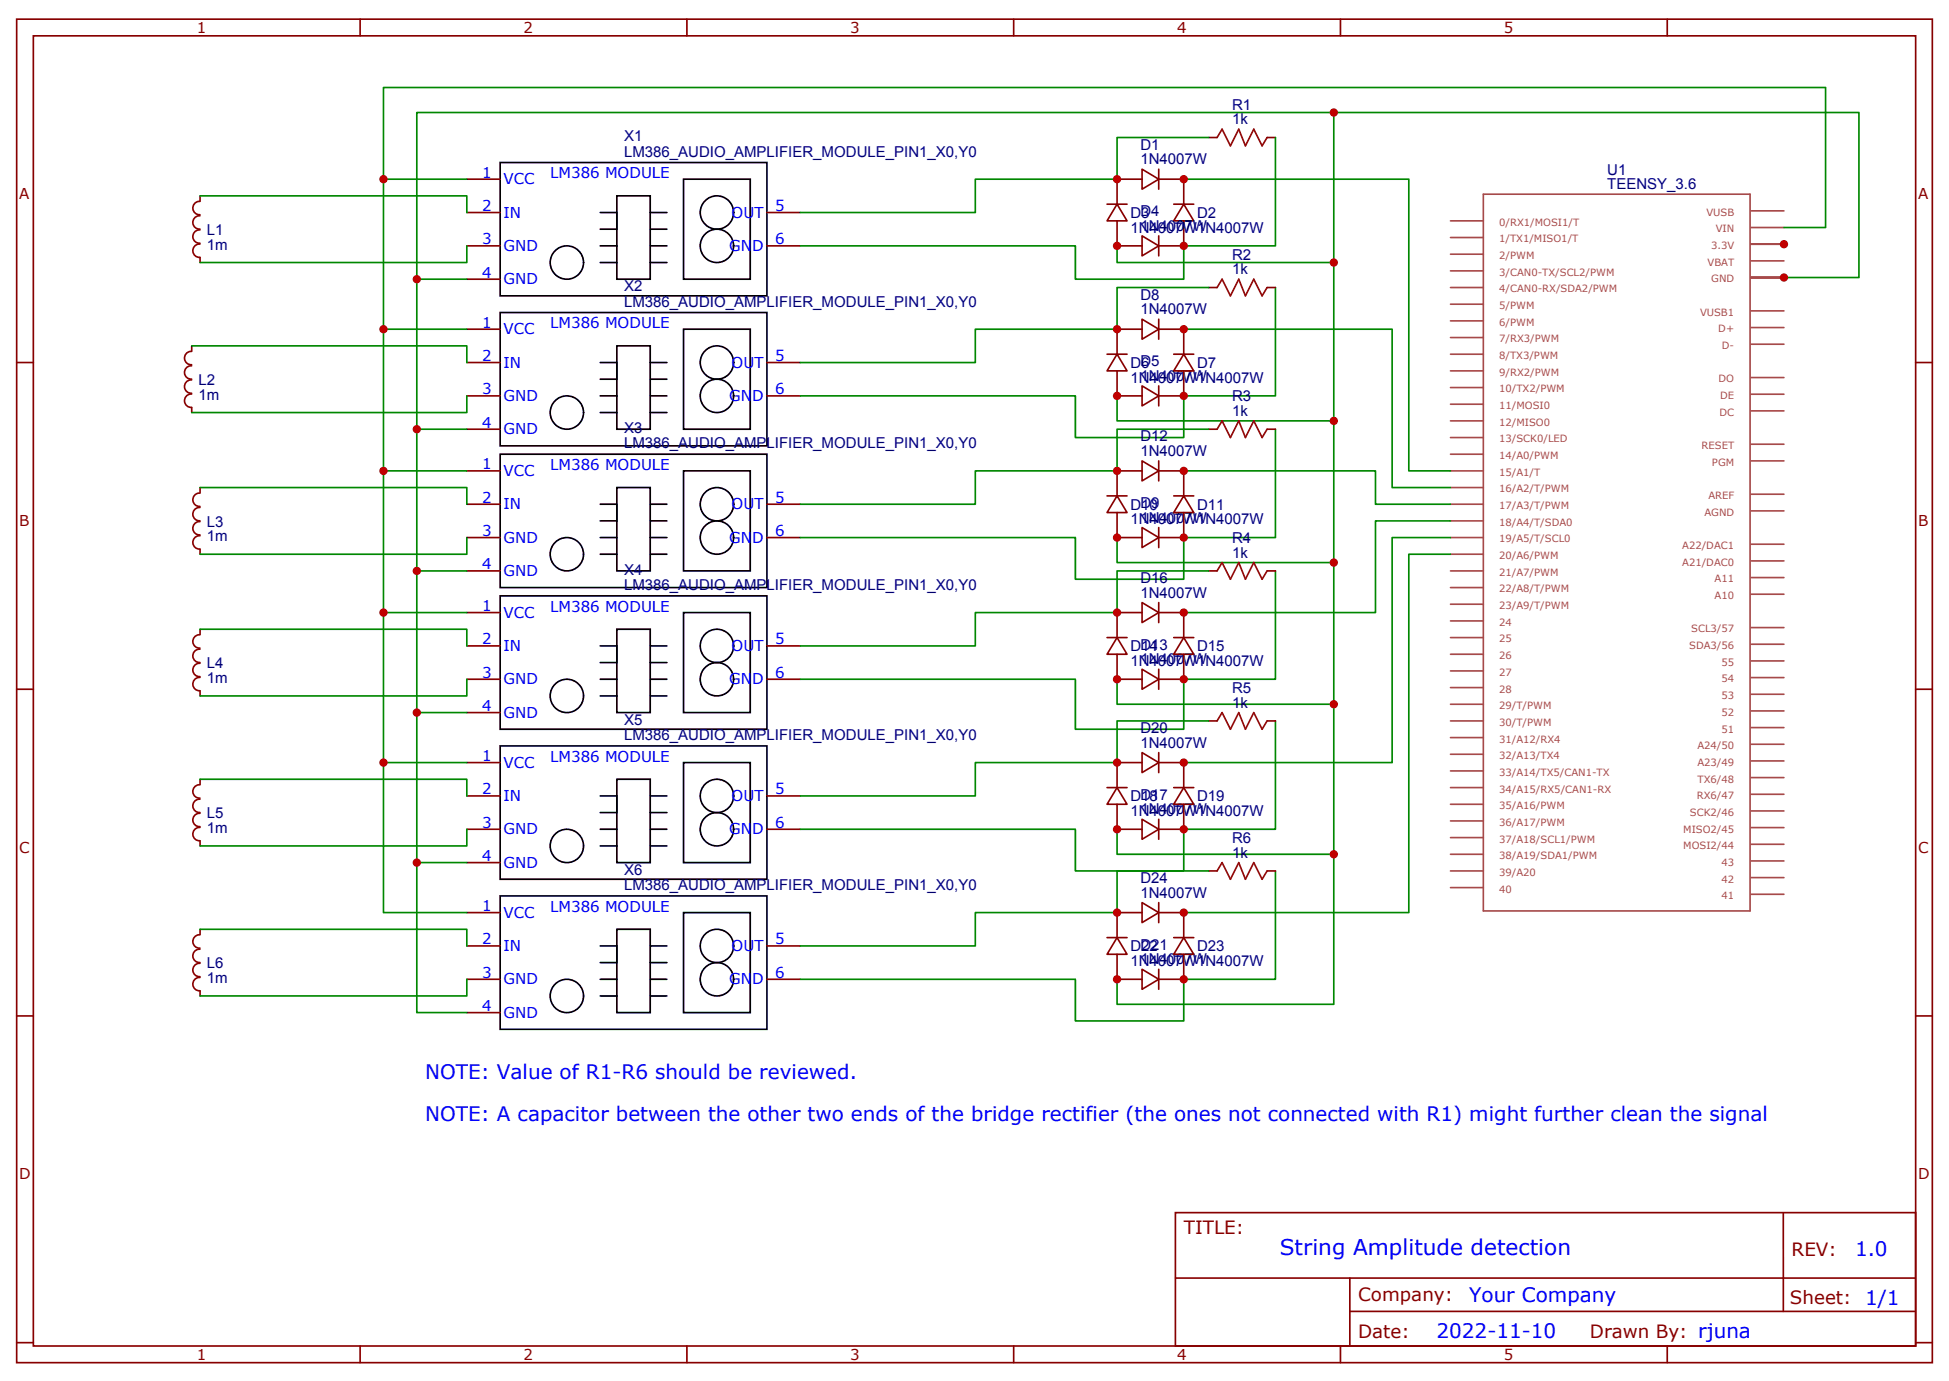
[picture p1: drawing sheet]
<svg xmlns="http://www.w3.org/2000/svg" width="412mm" height="292mm" viewBox="0 0 412 292" stroke-linecap="round" stroke-linejoin="round" font-family="sans-serif">
<g fill="none" stroke="#870000" stroke-width=".35">
<path d="M3.5 4.1h405.4v284.3h-405.4zM7.1 7.6h398.2v277.3h-398.2zM76.2 4.1v3.5M145.3 4.1v3.5M214.5 4.1v3.5M283.6 4.1v3.5M352.8 4.1v3.5M98.8 37.9h7M241.7 35.8l3.5 2.1-3.5 2.1zM241.7 37.9h-5.3v5.3M245.2 37.9h5.3v5.3M245.2 35.8v4.2"/>
<path d="M255.8 29.1h1.7M268.1 29.1h1.8M42.3 48.7a1.41 1.41 0 0 0-1.5 1.4 1.41 1.41 0 0 0 1.5 1.4M42.3 45.7a1.41 1.41 0 0 0-1.5 1.4 1.41 1.41 0 0 0 1.5 1.4M42.3 51.7a1.41 1.41 0 0 0-1.5 1.4 1.41 1.41 0 0 0 1.5 1.4v1.1M42.3 42.6a1.41 1.41 0 0 0-1.5 1.4 1.41 1.41 0 0 0 1.5 1.4M42.3 41.5v1M98.8 45h7M98.8 52h7M98.8 59.1h7M162.3 45h7M162.3 52h7"/>
<path d="M234.2 43.2h4.3M236.4 43.2l2.1 3.5h-4.3zM236.4 46.7v5.3h5.3M241.7 49.9l3.5 2.1-3.5 2.2zM245.2 49.9v4.3M248.4 43.2h4.2M250.5 43.2l2.1 3.5h-4.2zM250.5 46.7v5.3h-5.3M3.5 76.7h3.6M40.5 77.4a1.41 1.41 0 0 0-1.5 1.4 1.41 1.41 0 0 0 1.5 1.4M40.5 74.4a1.41 1.41 0 0 0-1.5 1.4 1.41 1.41 0 0 0 1.5 1.4M40.6 73.2v1.1"/>
<path d="M98.8 76.7h7M98.8 69.7h7M162.3 76.7h7M234.2 75h4.3M236.4 75l2.1 3.5h-4.3zM236.4 78.5v5.3h5.3M241.7 67.6l3.5 2.1-3.5 2.1zM241.7 69.7h-5.3v5.3M245.2 69.7h5.3v5.3M245.2 67.6v4.2M248.4 75h4.2M250.5 75l2.1 3.5h-4.2z"/>
<path d="M250.5 78.5v5.3h-5.3M255.8 60.9h1.7M268.1 60.9h1.8M405.3 76.7h3.6M40.5 80.4a1.41 1.41 0 0 0-1.5 1.4 1.41 1.41 0 0 0 1.5 1.4M40.5 83.4a1.41 1.41 0 0 0-1.5 1.4 1.41 1.41 0 0 0 1.5 1.4M40.6 86.3v1M98.8 83.8h7M98.8 90.8h7M98.8 99.7h7M162.3 83.8h7M241.7 81.7l3.5 2.1-3.5 2.1z"/>
<path d="M241.7 97.5l3.5 2.2-3.5 2.1zM241.7 99.7h-5.3v5.3M245.2 99.7h5.3v5.3M245.2 81.7v4.2M245.2 97.5v4.3M255.8 90.8h1.7M268.1 90.8h1.8M42.3 110.4a1.41 1.41 0 0 0-1.5 1.4 1.41 1.41 0 0 0 1.5 1.4M42.3 107.4a1.41 1.41 0 0 0-1.5 1.4 1.41 1.41 0 0 0 1.5 1.4M42.3 113.4a1.41 1.41 0 0 0-1.5 1.4 1.41 1.41 0 0 0 1.5 1.4v1.1M42.3 104.4a1.41 1.41 0 0 0-1.5 1.4 1.41 1.41 0 0 0 1.5 1.4M42.3 103.2v1"/>
<path d="M98.8 106.7h7M98.8 113.8h7M162.3 106.7h7M162.3 113.8h7M234.2 105h4.3M236.4 105l2.1 3.5h-4.3zM236.4 108.5v5.3h5.3M241.7 111.7l3.5 2.1-3.5 2.1zM245.2 111.7v4.2M248.4 105h4.2M250.5 105l2.1 3.5h-4.2zM250.5 108.5v5.3h-5.3"/>
<path d="M42.3 137.4a1.41 1.41 0 0 0-1.5 1.4 1.41 1.41 0 0 0 1.5 1.4M42.3 134.3a1.41 1.41 0 0 0-1.5 1.5 1.41 1.41 0 0 0 1.5 1.4M42.3 133.2v1M98.8 120.8h7M98.8 129.6h7M98.8 136.7h7M162.3 136.7h7M234.2 134.9h4.3M236.4 134.9l2.1 3.6h-4.3zM236.4 138.5v5.3h5.3M241.7 127.5l3.5 2.1-3.5 2.2zM241.7 129.6h-5.3v5.3"/>
<path d="M245.2 129.6h5.3v5.3M245.2 127.5v4.3M248.4 134.9h4.2M250.5 134.9l2.1 3.6h-4.2zM250.5 138.5v5.3h-5.3M255.8 120.8h1.7M268.1 120.8h1.8M3.5 145.9h3.6M42.3 140.4a1.41 1.41 0 0 0-1.5 1.4 1.41 1.41 0 0 0 1.5 1.4M42.3 143.4a1.41 1.41 0 0 0-1.5 1.4 1.41 1.41 0 0 0 1.5 1.4M42.3 146.2v1.1M98.8 143.8h7"/>
<path d="M98.8 150.8h7M162.3 143.8h7M241.7 141.6l3.5 2.2-3.5 2.1zM241.7 159.3l3.5 2.1-3.5 2.1zM245.2 141.6v4.3M245.2 159.3v4.2M255.8 152.6h1.7M268.1 152.6h1.8M405.3 145.9h3.6M42.3 172.1a1.41 1.41 0 0 0-1.5 1.4 1.41 1.41 0 0 0 1.5 1.4M42.3 169.1a1.41 1.41 0 0 0-1.5 1.5 1.41 1.41 0 0 0 1.5 1.4M42.3 175.1a1.41 1.41 0 0 0-1.5 1.4 1.41 1.41 0 0 0 1.5 1.4v1.1"/>
<path d="M42.3 166.1a1.41 1.41 0 0 0-1.5 1.4 1.41 1.41 0 0 0 1.5 1.4M42.3 164.9v1.1M98.8 161.4h7M98.8 168.5h7M98.8 175.5h7M162.3 168.5h7M162.3 175.5h7M234.2 166.7h4.3M236.4 166.7l2.1 3.5h-4.3zM236.4 170.2v5.3h5.3M241.7 173.4l3.5 2.1-3.5 2.1zM241.7 161.4h-5.3v5.3"/>
<path d="M245.2 161.4h5.3v5.3M245.2 173.4v4.2M248.4 166.7h4.2M250.5 166.7l2.1 3.5h-4.2zM250.5 170.2v5.3h-5.3M42.3 197.9a1.41 1.41 0 0 0-1.5 1.4 1.41 1.41 0 0 0 1.5 1.4M42.3 196.7v1M98.8 182.6h7M98.8 193.1h7M234.2 198.4h4.3M236.4 198.4l2.1 3.6h-4.3zM241.7 191l3.5 2.1-3.5 2.2z"/>
<path d="M241.7 193.1h-5.3v5.3M245.2 193.1h5.3v5.3M245.2 191v4.3M248.4 198.4h4.2M250.5 198.4l2.1 3.6h-4.2zM255.8 184.3h1.7M268.1 184.3h1.8M3.5 215h3.6M42.3 203.9a1.41 1.41 0 0 0-1.5 1.4 1.41 1.41 0 0 0 1.5 1.4M42.3 200.9a1.41 1.41 0 0 0-1.5 1.4 1.41 1.41 0 0 0 1.5 1.4M42.3 206.9a1.41 1.41 0 0 0-1.5 1.4 1.41 1.41 0 0 0 1.5 1.4M42.3 209.7v1.1"/>
<path d="M98.8 200.2h7M98.8 207.3h7M98.8 214.3h7M162.3 200.2h7M162.3 207.3h7M236.4 202v5.3h5.3M241.7 205.1l3.5 2.2-3.5 2.1zM245.2 205.1v4.3M250.5 202v5.3h-5.3M405.3 215h3.6M248.7 256.6h156.6v28.3h-156.6zM377.3 256.7v20.8"/>
<path d="M248.7 270.5h156.5M285.6 277.5h119.6M285.6 270.5v14.1M3.5 284.2h3.6M76.2 284.9v3.5M145.3 284.9v3.5M214.5 284.9v3.5M283.6 284.9v3.5M352.8 284.9v3.5M405.3 284.2h3.6"/>
</g>
<g fill="none" stroke="#000" stroke-width=".35">
<path d="M105.8 34.4h56.5v28.2h-56.5zM144.6 37.9h14.1v21.2h-14.1zM127 45h3.5v3.5h-3.5M127 52h3.5M127 55.6h3.5M130.5 41.5h7.1v17.6h-7.1zM137.6 52h3.5M137.6 55.6h3.5M137.6 45h3.5M137.6 48.5h3.5M105.8 66.1h56.5v28.3h-56.5zM127 76.7h3.5v3.6h-3.5"/>
<path d="M130.5 73.2h7.1v17.6h-7.1zM137.6 76.7h3.5M144.6 69.7h14.1v21.1h-14.1zM105.8 96.1h56.5v28.3h-56.5zM127 83.8h3.5M127 87.3h3.5M137.6 83.8h3.5M137.6 87.3h3.5M137.6 80.3h3.5M144.6 99.7h14.1v21.1h-14.1zM127 106.7h3.5v3.5h-3.5M127 113.8h3.5"/>
<path d="M127 117.3h3.5M130.5 103.2h7.1v17.6h-7.1zM137.6 113.8h3.5M137.6 117.3h3.5M137.6 106.7h3.5M137.6 110.2h3.5M105.8 126.1h56.5v28.2h-56.5zM127 136.7h3.5v3.5h-3.5M130.5 133.2h7.1v17.6h-7.1zM137.6 136.7h3.5M144.6 129.6h14.1v21.2h-14.1zM105.8 157.9h56.5v28.2h-56.5z"/>
<path d="M127 143.8h3.5M127 147.3h3.5M137.6 143.8h3.5M137.6 147.3h3.5M137.6 140.2h3.5M127 168.5h3.5v3.5h-3.5M127 175.5h3.5M127 179h3.5M130.5 164.9h7.1v17.7h-7.1zM137.6 175.5h3.5M137.6 179h3.5M137.6 168.5h3.5"/>
<path d="M137.6 172h3.5M144.6 161.4h14.1v21.2h-14.1zM105.8 189.6h56.5v28.2h-56.5zM130.5 196.7h7.1v17.6h-7.1zM144.6 193.1h14.1v21.2h-14.1zM127 200.2h3.5v3.5h-3.5M127 207.3h3.5M127 210.8h3.5M137.6 207.3h3.5M137.6 210.8h3.5M137.6 200.2h3.5M137.6 203.7h3.5"/>
<circle cx="119.9" cy="55.6" r="3.5"/>
<circle cx="151.7" cy="45" r="3.5"/>
<circle cx="151.7" cy="52" r="3.5"/>
<circle cx="151.7" cy="76.7" r="3.5"/>
<circle cx="119.9" cy="87.3" r="3.5"/>
<circle cx="151.7" cy="83.8" r="3.5"/>
<circle cx="119.9" cy="117.3" r="3.5"/>
<circle cx="151.7" cy="106.7" r="3.5"/>
<circle cx="151.7" cy="113.8" r="3.5"/>
<circle cx="151.7" cy="136.7" r="3.5"/>
<circle cx="119.9" cy="147.3" r="3.5"/>
<circle cx="151.7" cy="143.8" r="3.5"/>
<circle cx="119.9" cy="179" r="3.5"/>
<circle cx="151.7" cy="175.5" r="3.5"/>
<circle cx="151.7" cy="168.5" r="3.5"/>
<circle cx="119.9" cy="210.8" r="3.5"/>
<circle cx="151.7" cy="207.3" r="3.5"/>
<circle cx="151.7" cy="200.2" r="3.5"/>
</g>
<g fill="none" stroke="#008700" stroke-width=".35">
<path d="M81.1 37.9v-19.4h305.2v29.7h-8.8M98.8 37.9h-17.7v31.8M250.5 37.9h47.6v61.8h8.8M255.8 29.1h-19.4v8.8h-30v7.1h-37.1M269.9 29.1v22.9h-19.4v7.1h-23v-7.1h-58.2M282.2 23.8h-194v35.3M42.3 41.5h56.5v3.5M98.8 59.1h-10.6v31.7h10.6M98.8 52v3.6h-56.5M236.4 52v3.6h45.8v-31.8h111.1v34.9h-15.8M282.2 55.6v33.5h-45.8v-5.3M40.6 73.2h58.2v3.5"/>
<path d="M98.8 69.7h-17.7v30M250.5 69.7h44.1v33.5h12.3M255.8 60.9h-19.4v8.8h-30v7h-37.1M269.9 60.9v22.9h-19.4v8.8h-23v-8.8h-58.2M88.2 90.8v30h10.6M98.8 99.7h-17.7v29.9M98.8 83.8v3.5h-58.2M250.5 99.7h40.5v7h15.9M255.8 90.8h-19.4v8.9h-30v7h-37.1M269.9 90.8v23h-19.4v8.8h-23v-8.8h-58.2M282.2 89.1v30h-45.8v-5.3M42.3 103.2h56.5v3.5"/>
<path d="M98.8 113.8v3.5h-56.5M282.2 119.1v29.9h-45.8v-5.2M306.9 110.2h-15.9v19.4h-40.5M306.9 113.8h-12.3v47.6h-44.1M306.9 117.3h-8.8v75.8h-47.6M42.3 133.2h56.5v3.5M88.2 120.8v30h10.6M98.8 129.6h-17.7v31.8M255.8 120.8h-19.4v8.8h-30v7.1h-37.1M269.9 120.8v23h-19.4v10.5h-23v-10.5h-58.2M88.2 150.8v31.8h10.6M98.8 143.8v3.5h-56.5"/>
<path d="M255.8 152.6h-19.4v8.8h-30v7.1h-37.1M269.9 152.6v22.9h-19.4v8.8h-23v-8.8h-58.2M282.2 149v31.8h-45.8v-5.3M42.3 164.9h56.5v3.6M98.8 161.4h-17.7v31.7h17.7M98.8 175.5v3.5h-56.5M42.3 196.7h56.5v3.5M88.2 182.6v31.7h10.6M255.8 184.3h-19.4v8.8h-30v7.1h-37.1M269.9 184.3v23h-19.4v8.8h-23v-8.8h-58.2M282.2 180.8v31.7h-45.8v-5.2M98.8 207.3v3.5h-56.5"/>
</g>
<g fill="none" stroke="#a64a4a" stroke-width=".35">
<path d="M306.9 46.7h7M306.9 50.3h7M306.9 53.8h7M306.9 57.3h7M313.9 41.1h56.4v151.7h-56.4zM370.5 51.7h7M370.5 58.7h7M370.5 55.2h7M370.5 48.2h7M370.5 44.6h7M306.9 60.9h7M306.9 64.4h7"/>
<path d="M306.9 67.9h7M306.9 71.4h7M306.9 75h7M306.9 78.5h7M370.5 69.3h7M370.5 72.8h7M370.5 79.9h7M370.5 65.8h7M306.9 82h7M306.9 85.5h7M306.9 89.1h7M306.9 92.6h7"/>
<path d="M306.9 96.1h7M306.9 99.7h7M370.5 87h7M370.5 83.4h7M370.5 97.5h7M370.5 94h7M306.9 103.2h7M306.9 106.7h7M306.9 110.2h7M306.9 113.8h7M306.9 117.3h7M370.5 118.7h7"/>
<path d="M370.5 115.2h7M370.5 108.1h7M370.5 104.6h7M306.9 120.8h7M306.9 124.4h7M306.9 127.9h7M306.9 131.4h7M306.9 134.9h7M306.9 138.5h7M370.5 139.9h7M370.5 125.8h7M370.5 122.2h7"/>
<path d="M370.5 132.8h7M370.5 136.3h7M306.9 142h7M306.9 145.5h7M306.9 149h7M306.9 152.6h7M306.9 156.1h7M306.9 159.6h7M370.5 154h7M370.5 150.5h7M370.5 146.9h7M370.5 143.4h7"/>
<path d="M370.5 157.5h7M306.9 163.2h7M306.9 166.7h7M306.9 170.2h7M306.9 173.7h7M306.9 177.3h7M370.5 161h7M370.5 175.2h7M370.5 178.7h7M370.5 168.1h7M370.5 171.6h7M370.5 164.6h7"/>
<path d="M306.9 180.8h7M306.9 184.3h7M306.9 187.9h7M370.5 189.3h7M370.5 185.7h7M370.5 182.2h7"/>
</g>
<path d="M257.5 29.1l1.1-1.8 1.7 3.6 1.8-3.6 1.4 3.6 1.8-3.6 1.8 3.6 1-1.8M257.5 60.9l1.1-1.8 1.7 3.5 1.8-3.5 1.4 3.5 1.8-3.5 1.8 3.5 1-1.7M257.5 90.8l1.1-1.7 1.7 3.5 1.8-3.5 1.4 3.5 1.8-3.5 1.8 3.5 1-1.8M257.5 120.8l1.1-1.7 1.7 3.5 1.8-3.5 1.4 3.5 1.8-3.5 1.8 3.5 1-1.8M257.5 152.6l1.1-1.8 1.7 3.5 1.8-3.5 1.4 3.5 1.8-3.5 1.8 3.5 1-1.7M257.5 184.3l1.1-1.7 1.7 3.5 1.8-3.5 1.4 3.5 1.8-3.5 1.8 3.5 1-1.8" fill="none" stroke="#a10000" stroke-width=".35"/>
<g fill="#c00">
<circle cx="88.2" cy="90.8" r=".88"/>
<circle cx="88.2" cy="120.8" r=".88"/>
<circle cx="88.2" cy="150.8" r=".88"/>
<circle cx="88.2" cy="182.6" r=".88"/>
<circle cx="81.1" cy="161.4" r=".88"/>
<circle cx="81.1" cy="129.6" r=".88"/>
<circle cx="81.1" cy="99.7" r=".88"/>
<circle cx="81.1" cy="69.7" r=".88"/>
<circle cx="236.4" cy="37.9" r=".88"/>
<circle cx="250.5" cy="52" r=".88"/>
<circle cx="250.5" cy="83.8" r=".88"/>
<circle cx="236.4" cy="69.7" r=".88"/>
<circle cx="250.5" cy="113.8" r=".88"/>
<circle cx="236.4" cy="99.7" r=".88"/>
<circle cx="250.5" cy="143.8" r=".88"/>
<circle cx="236.4" cy="129.6" r=".88"/>
<circle cx="250.5" cy="175.5" r=".88"/>
<circle cx="236.4" cy="161.4" r=".88"/>
<circle cx="250.5" cy="207.3" r=".88"/>
<circle cx="236.4" cy="193.1" r=".88"/>
<circle cx="377.5" cy="51.7" r=".88"/>
<circle cx="377.5" cy="58.7" r=".88"/>
<circle cx="236.4" cy="52" r=".88"/>
<circle cx="236.4" cy="83.8" r=".88"/>
<circle cx="282.2" cy="55.6" r=".88"/>
<circle cx="236.4" cy="113.8" r=".88"/>
<circle cx="282.2" cy="89.1" r=".88"/>
<circle cx="236.4" cy="143.8" r=".88"/>
<circle cx="282.2" cy="119.1" r=".88"/>
<circle cx="236.4" cy="175.5" r=".88"/>
<circle cx="282.2" cy="149" r=".88"/>
<circle cx="236.4" cy="207.3" r=".88"/>
<circle cx="282.2" cy="180.8" r=".88"/>
<circle cx="250.5" cy="37.9" r=".88"/>
<circle cx="250.5" cy="69.7" r=".88"/>
<circle cx="250.5" cy="99.7" r=".88"/>
<circle cx="250.5" cy="129.6" r=".88"/>
<circle cx="250.5" cy="161.4" r=".88"/>
<circle cx="250.5" cy="193.1" r=".88"/>
<circle cx="81.1" cy="37.9" r=".88"/>
<circle cx="88.2" cy="59.1" r=".88"/>
<circle cx="282.2" cy="23.8" r=".88"/>
</g>
<text font-size="4.6" fill="#00f" x="270.8" y="265.7">String Amplitude detection</text>
<g font-size="4.2" fill="#00f">
<text x="90" y="228.4">NOTE: Value of R1-R6 should be reviewed.</text>
<text x="90" y="237.2">NOTE: A capacitor between the other two ends of the bridge rectifier (the ones not connected with R1) might further clean the signal</text>
<text x="392.5" y="265.9">1.0</text>
<text x="310.9" y="275.5">Your Company</text>
<text x="304" y="283.3">2022-11-10</text>
</g>
<g font-size="3.9" fill="#800">
<text x="250.5" y="261.2">TITLE:</text>
<text x="379.1" y="265.9">REV:</text>
<text x="287.4" y="275.4">Company:</text>
<text x="378.7" y="276">Sheet: 1/1</text>
<text x="287.4" y="283.1">Date:</text>
<text x="336.4" y="283.2">Drawn By: rjuna</text>
</g>
<g font-size="3.2" fill="#800">
<text x="41.6" y="7.1">1</text>
<text x="110.8" y="7.1">2</text>
<text x="179.9" y="7.1">3</text>
<text x="249.1" y="7.1">4</text>
<text x="318.2" y="7.1">5</text>
<text x="4.1" y="42.2">A</text>
<text x="405.9" y="42.2">A</text>
<text x="4.1" y="111.3">B</text>
<text x="405.9" y="111.3">B</text>
<text x="4.1" y="180.4">C</text>
<text x="405.9" y="180.4">C</text>
<text x="4.1" y="249.6">D</text>
<text x="405.9" y="249.6">D</text>
<text x="41.6" y="287.9">1</text>
<text x="110.8" y="287.9">2</text>
<text x="179.9" y="287.9">3</text>
<text x="249.1" y="287.9">4</text>
<text x="318.2" y="287.9">5</text>
</g>
<g font-size="3.2" fill="#000080">
<text x="260.7" y="23.2">R1</text>
<text x="132" y="29.9">X1</text>
<text x="260.7" y="26.3">1k</text>
<text x="132" y="33.1">LM386_AUDIO_AMPLIFIER_MODULE_PIN1_X0,Y0</text>
<text x="241.3" y="34.7">1N4007W</text>
<text x="241.3" y="31.7">D1</text>
<text x="340.1" y="40">TEENSY_3.6</text>
<text x="340.1" y="37">U1</text>
<text x="239.2" y="46.2">D3</text>
<text x="241.3" y="45.8">D4</text>
<text x="253.3" y="46.2">D2</text>
<text x="43.7" y="52.8">1m</text>
<text x="43.7" y="49.7">L1</text>
<text x="239.2" y="49.2">1N4007W1N4007W</text>
<text x="241.3" y="48.9">1N4007W</text>
<text x="260.7" y="58">1k</text>
<text x="260.7" y="55">R2</text>
<text x="132" y="64.9">LM386_AUDIO_AMPLIFIER_MODULE_PIN1_X0,Y0</text>
<text x="132" y="61.7">X2</text>
<text x="241.3" y="63.4">D8</text>
<text x="241.3" y="66.5">1N4007W</text>
<text x="239.2" y="77.9">D6</text>
<text x="241.3" y="77.6">D5</text>
<text x="253.3" y="77.9">D7</text>
<text x="42" y="81.5">L2</text>
<text x="239.2" y="81">1N4007W1N4007W</text>
<text x="241.3" y="80.6">1N4007W</text>
<text x="42" y="84.6">1m</text>
<text x="260.7" y="88">1k</text>
<text x="260.7" y="85">R3</text>
<text x="132" y="94.9">LM386_AUDIO_AMPLIFIER_MODULE_PIN1_X0,Y0</text>
<text x="132" y="91.7">X3</text>
<text x="241.3" y="93.4">D12</text>
<text x="241.3" y="96.5">1N4007W</text>
<text x="239.2" y="107.9">D10</text>
<text x="241.3" y="107.5">D9</text>
<text x="253.3" y="107.9">D11</text>
<text x="43.7" y="111.5">L3</text>
<text x="239.2" y="110.9">1N4007W1N4007W</text>
<text x="241.3" y="110.6">1N4007W</text>
<text x="43.7" y="114.6">1m</text>
<text x="260.7" y="118">1k</text>
<text x="260.7" y="114.9">R4</text>
<text x="132" y="124.9">LM386_AUDIO_AMPLIFIER_MODULE_PIN1_X0,Y0</text>
<text x="132" y="121.6">X4</text>
<text x="241.3" y="123.4">D16</text>
<text x="241.3" y="126.5">1N4007W</text>
<text x="239.2" y="137.9">D14</text>
<text x="241.3" y="137.5">D13</text>
<text x="253.3" y="137.9">D15</text>
<text x="43.7" y="141.4">L4</text>
<text x="239.2" y="140.9">1N4007W1N4007W</text>
<text x="241.3" y="140.6">1N4007W</text>
<text x="43.7" y="144.6">1m</text>
<text x="260.7" y="149.8">1k</text>
<text x="260.7" y="146.7">R5</text>
<text x="132" y="153.4">X5</text>
<text x="241.3" y="155.2">D20</text>
<text x="132" y="156.6">LM386_AUDIO_AMPLIFIER_MODULE_PIN1_X0,Y0</text>
<text x="241.3" y="158.2">1N4007W</text>
<text x="43.7" y="173.2">L5</text>
<text x="239.2" y="172.7">1N4007W1N4007W</text>
<text x="239.2" y="169.6">D18</text>
<text x="241.3" y="172.3">1N4007W</text>
<text x="241.3" y="169.3">D17</text>
<text x="253.3" y="169.6">D19</text>
<text x="43.7" y="176.3">1m</text>
<text x="260.7" y="178.4">R6</text>
<text x="132" y="185.1">X6</text>
<text x="260.7" y="181.5">1k</text>
<text x="132" y="188.4">LM386_AUDIO_AMPLIFIER_MODULE_PIN1_X0,Y0</text>
<text x="241.3" y="190">1N4007W</text>
<text x="241.3" y="186.9">D24</text>
<text x="239.2" y="201.4">D22</text>
<text x="241.3" y="201">D21</text>
<text x="253.3" y="201.4">D23</text>
<text x="43.7" y="208.1">1m</text>
<text x="43.7" y="204.9">L6</text>
<text x="239.2" y="204.4">1N4007W1N4007W</text>
<text x="241.3" y="204.1">1N4007W</text>
</g>
<g font-size="3.2" fill="#00f">
<text x="102.1" y="37.6">1</text>
<text x="106.5" y="39">VCC</text>
<text x="116.4" y="37.7">LM386 MODULE</text>
<text x="102.1" y="44.6">2</text>
<text x="106.5" y="46">IN</text>
<text x="154.8" y="46">OUT</text>
<text x="164" y="44.6">5</text>
<text x="102.1" y="51.7">3</text>
<text x="106.5" y="53.1">GND</text>
<text x="154.3" y="53.1">GND</text>
<text x="164" y="51.7">6</text>
<text x="102.1" y="58.7">4</text>
<text x="106.5" y="60.1">GND</text>
<text x="102.1" y="69.3">1</text>
<text x="106.5" y="70.7">VCC</text>
<text x="116.4" y="69.5">LM386 MODULE</text>
<text x="102.1" y="76.4">2</text>
<text x="106.5" y="77.8">IN</text>
<text x="154.8" y="77.8">OUT</text>
<text x="164" y="76.4">5</text>
<text x="102.1" y="83.4">3</text>
<text x="164" y="83.4">6</text>
<text x="106.5" y="84.8">GND</text>
<text x="154.3" y="84.8">GND</text>
<text x="102.1" y="90.5">4</text>
<text x="106.5" y="91.9">GND</text>
<text x="102.1" y="99.3">1</text>
<text x="106.5" y="100.7">VCC</text>
<text x="116.4" y="99.5">LM386 MODULE</text>
<text x="102.1" y="106.4">2</text>
<text x="106.5" y="107.8">IN</text>
<text x="154.8" y="107.8">OUT</text>
<text x="164" y="106.4">5</text>
<text x="102.1" y="113.4">3</text>
<text x="164" y="113.4">6</text>
<text x="106.5" y="114.8">GND</text>
<text x="154.3" y="114.8">GND</text>
<text x="102.1" y="120.5">4</text>
<text x="106.5" y="121.9">GND</text>
<text x="102.1" y="129.3">1</text>
<text x="106.5" y="130.7">VCC</text>
<text x="116.4" y="129.5">LM386 MODULE</text>
<text x="102.1" y="136.3">2</text>
<text x="106.5" y="137.8">IN</text>
<text x="154.8" y="137.8">OUT</text>
<text x="164" y="136.3">5</text>
<text x="102.1" y="143.4">3</text>
<text x="164" y="143.4">6</text>
<text x="106.5" y="144.8">GND</text>
<text x="154.3" y="144.8">GND</text>
<text x="102.1" y="150.5">4</text>
<text x="106.5" y="151.9">GND</text>
<text x="102.1" y="161">1</text>
<text x="116.4" y="161.2">LM386 MODULE</text>
<text x="106.5" y="162.5">VCC</text>
<text x="102.1" y="168.1">2</text>
<text x="106.5" y="169.5">IN</text>
<text x="154.8" y="169.5">OUT</text>
<text x="164" y="168.1">5</text>
<text x="102.1" y="175.2">3</text>
<text x="106.5" y="176.6">GND</text>
<text x="154.3" y="176.6">GND</text>
<text x="164" y="175.2">6</text>
<text x="102.1" y="182.2">4</text>
<text x="106.5" y="183.6">GND</text>
<text x="102.1" y="192.8">1</text>
<text x="106.5" y="194.2">VCC</text>
<text x="116.4" y="193">LM386 MODULE</text>
<text x="102.1" y="199.8">2</text>
<text x="106.5" y="201.3">IN</text>
<text x="154.8" y="201.3">OUT</text>
<text x="164" y="199.8">5</text>
<text x="102.1" y="206.9">3</text>
<text x="106.5" y="208.3">GND</text>
<text x="154.3" y="208.3">GND</text>
<text x="164" y="206.9">6</text>
<text x="102.1" y="214">4</text>
<text x="106.5" y="215.4">GND</text>
</g>
<g font-size="2.1" fill="#a54b4b">
<text x="317.2" y="47.8">0/RX1/MOSI1/T</text>
<text x="361.1" y="45.7">VUSB</text>
<text x="317.2" y="51.3">1/TX1/MISO1/T</text>
<text x="362" y="52.7">3.3V</text>
<text x="363" y="49.2">VIN</text>
<text x="317.2" y="54.8">2/PWM</text>
<text x="317.2" y="58.4">3/CAN0-TX/SCL2/PWM</text>
<text x="361.3" y="56.3">VBAT</text>
<text x="362.1" y="59.8">GND</text>
<text x="317.2" y="61.9">4/CAN0-RX/SDA2/PWM</text>
<text x="317.2" y="65.4">5/PWM</text>
<text x="317.2" y="69">6/PWM</text>
<text x="359.7" y="66.8">VUSB1</text>
<text x="363.6" y="70.4">D+</text>
<text x="317.2" y="72.5">7/RX3/PWM</text>
<text x="317.2" y="76">8/TX3/PWM</text>
<text x="364.4" y="73.9">D-</text>
<text x="317.2" y="79.5">9/RX2/PWM</text>
<text x="317.2" y="83.1">10/TX2/PWM</text>
<text x="363.7" y="80.9">DO</text>
<text x="317.2" y="86.6">11/MOSI0</text>
<text x="363.8" y="88">DC</text>
<text x="364" y="84.5">DE</text>
<text x="317.2" y="90.1">12/MISO0</text>
<text x="317.2" y="93.6">13/SCK0/LED</text>
<text x="360" y="95.1">RESET</text>
<text x="317.2" y="97.2">14/A0/PWM</text>
<text x="317.2" y="100.7">15/A1/T</text>
<text x="362.2" y="98.6">PGM</text>
<text x="317.2" y="104.2">16/A2/T/PWM</text>
<text x="317.2" y="107.8">17/A3/T/PWM</text>
<text x="361.5" y="105.6">AREF</text>
<text x="317.2" y="111.3">18/A4/T/SDA0</text>
<text x="360.6" y="109.2">AGND</text>
<text x="317.2" y="114.8">19/A5/T/SCL0</text>
<text x="317.2" y="118.3">20/A6/PWM</text>
<text x="356" y="119.8">A21/DAC0</text>
<text x="356" y="116.2">A22/DAC1</text>
<text x="317.2" y="121.9">21/A7/PWM</text>
<text x="317.2" y="125.4">22/A8/T/PWM</text>
<text x="362.8" y="123.3">A11</text>
<text x="317.2" y="128.9">23/A9/T/PWM</text>
<text x="362.8" y="126.8">A10</text>
<text x="317.2" y="132.5">24</text>
<text x="317.2" y="136">25</text>
<text x="357.4" y="137.4">SDA3/56</text>
<text x="357.9" y="133.9">SCL3/57</text>
<text x="317.2" y="139.5">26</text>
<text x="317.2" y="143">27</text>
<text x="364.3" y="140.9">55</text>
<text x="317.2" y="146.6">28</text>
<text x="364.3" y="148">53</text>
<text x="364.3" y="144.4">54</text>
<text x="317.2" y="150.1">29/T/PWM</text>
<text x="317.2" y="153.6">30/T/PWM</text>
<text x="364.3" y="155">51</text>
<text x="364.3" y="151.5">52</text>
<text x="317.2" y="157.1">31/A12/RX4</text>
<text x="317.2" y="160.7">32/A13/TX4</text>
<text x="359.2" y="158.6">A24/50</text>
<text x="317.2" y="164.2">33/A14/TX5/CAN1-TX</text>
<text x="317.2" y="167.7">34/A15/RX5/CAN1-RX</text>
<text x="359.2" y="162.1">A23/49</text>
<text x="359.2" y="165.6">TX6/48</text>
<text x="317.2" y="171.3">35/A16/PWM</text>
<text x="357.6" y="172.7">SCK2/46</text>
<text x="359" y="169.1">RX6/47</text>
<text x="317.2" y="174.8">36/A17/PWM</text>
<text x="317.2" y="178.3">37/A18/SCL1/PWM</text>
<text x="356.2" y="176.2">MISO2/45</text>
<text x="356.2" y="179.7">MOSI2/44</text>
<text x="317.2" y="181.8">38/A19/SDA1/PWM</text>
<text x="317.2" y="185.4">39/A20</text>
<text x="364.3" y="183.3">43</text>
<text x="317.2" y="188.9">40</text>
<text x="364.3" y="190.3">41</text>
<text x="364.3" y="186.8">42</text>
</g>
</svg>
